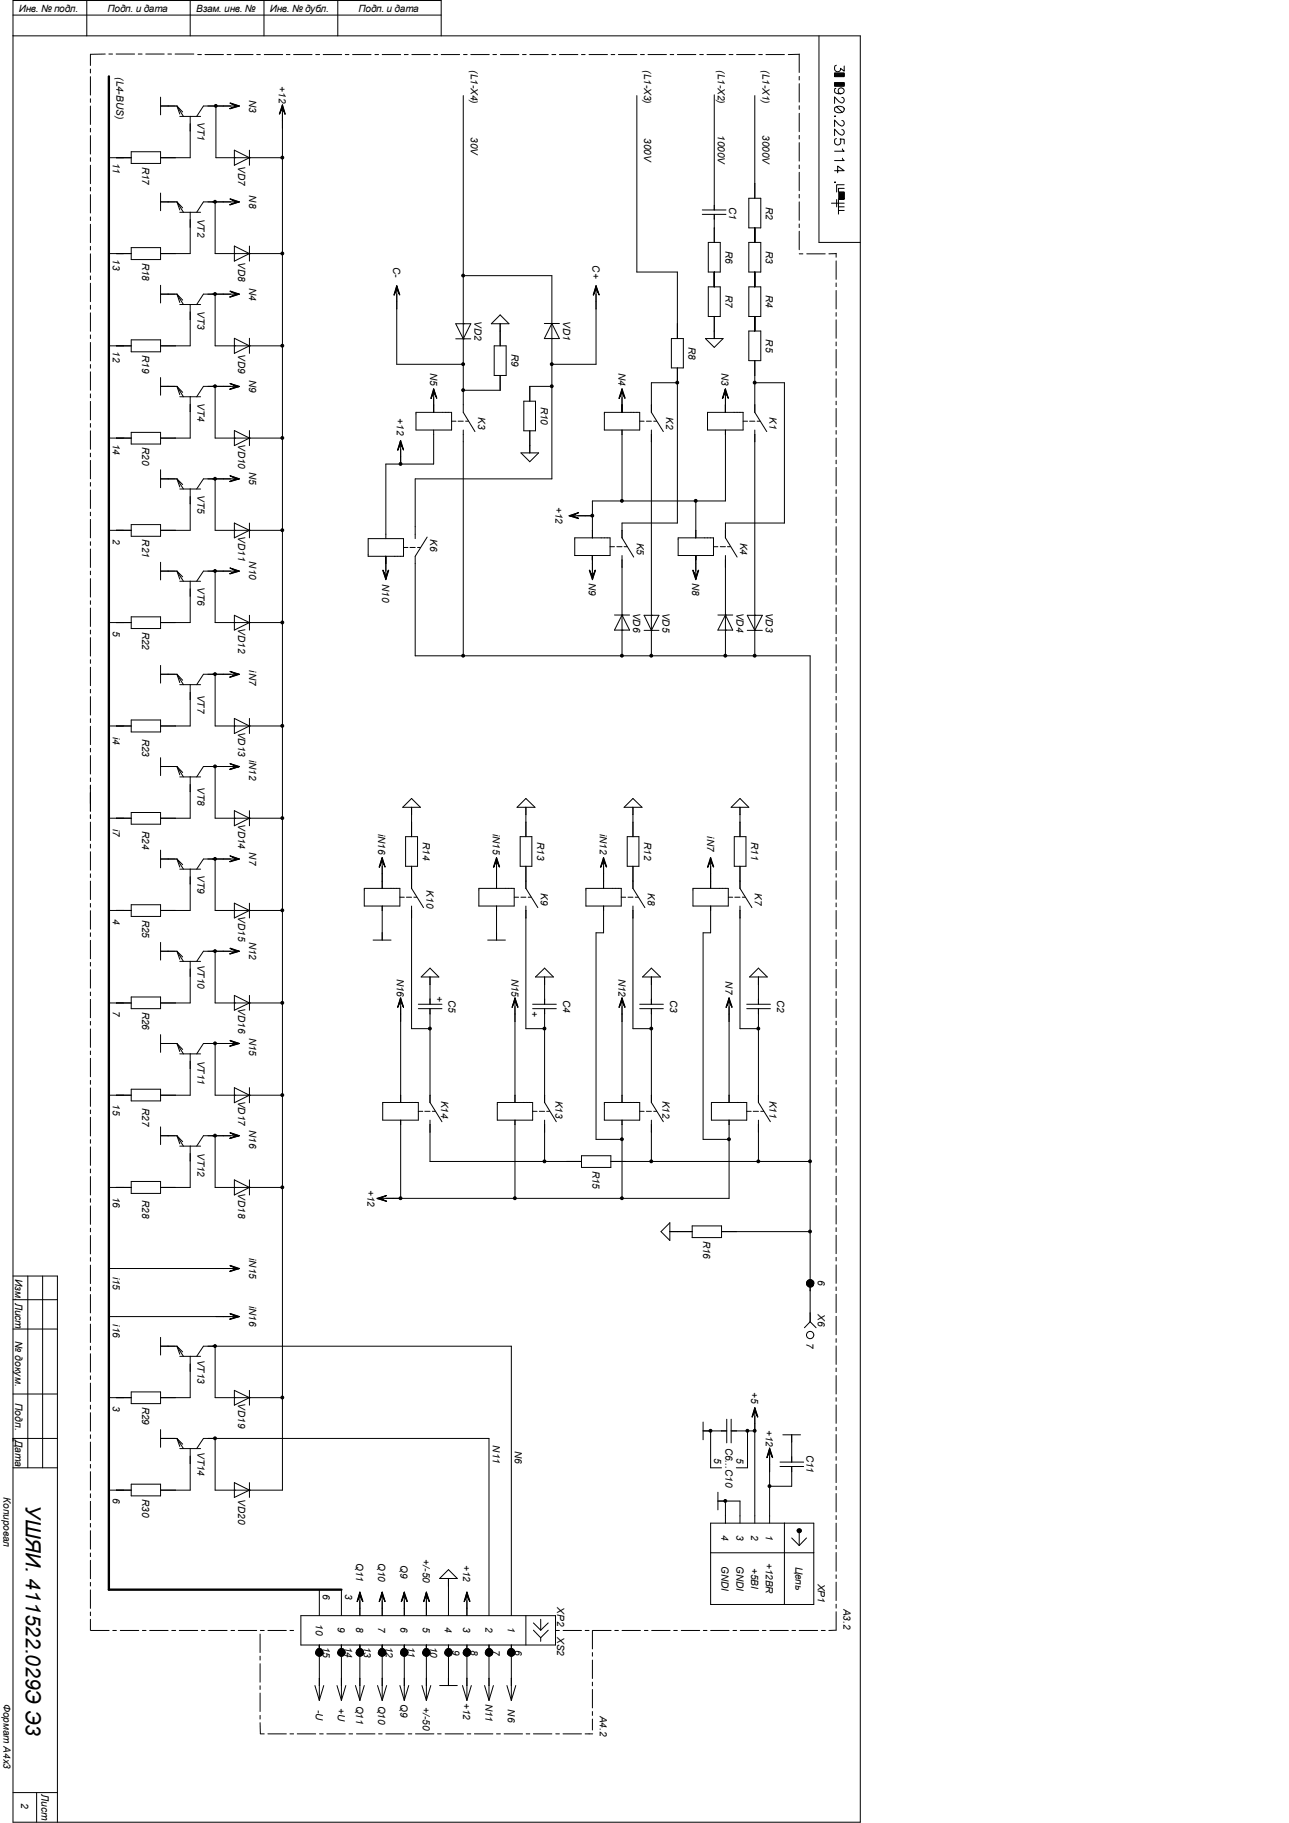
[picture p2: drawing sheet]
<svg xmlns="http://www.w3.org/2000/svg" width="210mm" height="297mm" viewBox="0 0 210 297" stroke-linecap="round" stroke-linejoin="round" font-family="sans-serif">
<g fill="none" stroke="#000" stroke-width=".16">
<path d="M2.1 5.8h138.1v291.1h-138.1v-296.8h69.8v5.7M2.1 2.5h69.8M14.1 .1v5.7M14.7 11.3v.6M14.7 12.5v3M14.7 16.1v.6M14.7 17.3v3M17.1 8.8h-2.4v1.9M17.7 8.8h.6M18.9 8.8h3M22.5 8.8h.7M23.7 8.8h3.1"/>
<path d="M26.2 17.3h2.6M26.2 15.8v2.9M27.3 8.8h.6M28.5 8.8h3.1M28.8 17.3l1.1 1.7M28.8 17.3l.5 1.3M28.8 17.3l1 .9M29.3 19h3.4M31 19v6.7h-4.8M31 .1v5.7M32.2 8.9h.6M33.4 8.9h3"/>
<path d="M35.2 17.3v8.4h10.8M37 8.9h.6M37.5 16.8l1.5 .5-1.5 .4M38.2 8.9h3M38.9 17.3h-5.8l-1.1 1.7M41.8 8.9h.6M43 .1v5.7M43.1 8.9h3M45.5 18.6l.5-1.5 .5 1.5M46 17.2v225.6h-10.9v-8.4M46.7 8.9h.5M47.8 8.9h3"/>
<path d="M51.4 8.9h.7M52.7 8.9h3M55 .1v5.7M56.3 8.9h.6M57.4 8.9h3.1M61.1 8.9h.6M62.3 8.9h3M65.9 8.9h.6M67.1 8.9h3M70.7 8.9h.6M71.9 8.9h3M75.5 15.6v51.6l1.9 3.1"/>
<path d="M75.5 8.9h.6M76.7 8.9h3M80.3 8.9h.6M81.5 8.9h3M85.1 8.9h.6M86.3 8.9h3M89.9 8.9h.7M91.1 8.9h3M94.7 8.9h.6M96 8.9h3M99.6 8.9h.6M100.8 8.9h3"/>
<path d="M103.8 15.6v28.7h6.6v10.9M104.4 8.9h.6M105.6 8.9h3M109.2 8.9h.6M110.4 8.9h3M114 8.9h.6M115.2 8.9h3M116.4 15.5v18.7M118.8 8.9h.6M120 8.9h3M123 15.6v16.7M123.6 8.9h.6"/>
<path d="M124.8 8.9h3M130.2 8.8l-1.8 .1M130.2 8.8v3M130.2 12.4v.6M130.2 13.6v3M130.2 17.2v.6M130.2 18.5v3M133.4 5.8v33.7h6.8M136 11.9h1.5v.6h-1.5zM136 13.5h1.5v.6h-1.5zM136 18.9h.1l-.1 .1zM136 11.9h1.5"/>
<path d="M136 12h1.5M136 12.1h1.5M136 12.2h1.5M136 12.3h1.5M136 12.4h1.5M136 13.5h1.5M136 13.6h1.5M136 13.7h1.5M136 13.8h1.5M136 13.9h1.5M136 14h1.5M136 17.5a1.07 1.07 0 0 1 1.5 .2v.2a.99 .99 0 0 1-1.5 .2z"/>
<path d="M136.2 14.4h-.2a.58 .58 0 0 0 .3 .8 .91 .91 0 0 0 1.2-.4 .49 .49 0 0 0-.4-.5 .49 .49 0 0 0-.5 .5 .49 .49 0 0 0 .4 .5M136.3 17.4l.9 .9M136.3 10.6a.53 .53 0 0 0-.4 .6 .53 .53 0 0 0 .6 .5 .53 .53 0 0 0 .4-.6l.6 .5v-.8M137.2 15.9h.2l.1 .3v.4a.32 .32 0 0 1-.6 .1l-.9-.9v1M137.2 19.6l.2 .1 .1 .2v.5a.32 .32 0 0 1-.6 0l-.9-.8v1M14.7 20.9v.6M14.7 22.1v3M14.7 25.7v.6M14.7 26.9v3M14.7 30.5v.6M14.7 31.7v3M14.7 35.3v.6"/>
<path d="M14.7 36.5v3M17.7 25.7h3.7M21.4 24.7h4.8v1.9h-4.8zM26.2 31.5v2.8M26.2 32.9h2.6M28.8 32.9l1.1 1.7M28.8 32.9l.5 1.3M28.8 32.9l1 1M29.3 34.6h3.4M31 34.6v6.7h-4.8M35.1 32.9v8.4h10.9M37.5 32.4l1.5 .5-1.5 .5"/>
<path d="M38.2 25.7h.1M38.2 24.5l2.4 1.2-2.4 1.2zM38.9 32.9h-5.8l-1.1 1.7M40.6 25.7h.1M40.6 24.5v2.4M114.4 34.2h3.9M114.4 34.9h3.9M115.4 39.5h1.9v4.8h-1.9zM116.4 34.9v4.6M122 39.5h2v4.8h-2zM122 32.3h2v4.8h-2zM123 37.1v2.4"/>
<path d="M130.2 22.1v.5M130.2 23.2v3M130.2 26.9v.6M130.2 28.1v3M130.2 31.7v.6M130.2 32.9v3M130.2 36.5v.6M130.2 37.7v3M135.5 33.1h2M136 27.8h1.5l-1-.7v1.1M136 29.7h.1l-.1 .1zM136.3 22.6a.54 .54 0 0 0-.4 .6 .54 .54 0 0 0 .7 .4 .54 .54 0 0 0 .4-.7l-.1-.3 .6 .1v.8"/>
<path d="M136.3 32.5v1.2M136.6 32.5v1.2M136.6 34.3h.9M136.7 32.3h.8M136.7 31.3h.8M136.7 31.4h.8M136.7 31.5h.8M136.7 31.6h.8M136.7 31.7h.8M136.7 31.8h.8M136.7 31.9h.8M136.7 32h.8"/>
<path d="M136.7 32.1h.8M136.7 32.2h.8M137.2 21.1l.2 .1 .1 .2v.4a.32 .32 0 0 1-.6 .1l-.9-.9v1.1M137.2 24.3l.3 .3h-1.5M137.2 25.8l.3 .4h-1.5M137.5 30.1h-1.2v1.2M137.5 30.7h-.9v.6M137.5 32.4h-.8v.1h.8v-1.2h-.8v1.2M137.5 33.7h-.9v1.2M14.7 40.1v.6M14.7 41.4v3M14.7 45v.6"/>
<path d="M14.7 46.1v3M14.7 49.7v.7M14.7 51v3M14.7 54.6v.6M14.7 55.8v3M14.7 59.4v.6M17.7 41.3h3.7M17.7 56.3h3.7M21.4 40.3h4.8v2h-4.8zM21.4 55.4h4.8v1.9h-4.8zM26.2 47.9h2.6M26.2 46.5v2.9"/>
<path d="M28.8 47.9l1.1 1.7M28.8 47.9l.5 1.4M28.8 47.9l1 1M29.3 49.6h3.4M31 49.6v6.7h-4.8M35.1 47.9v8.4h10.9M37.5 47.4l1.5 .5-1.5 .5M38.2 56.3h.1M38.2 41.3h.1M38.2 55.1l2.4 1.2-2.4 1.3zM38.2 40.1l2.4 1.2-2.4 1.2zM38.9 47.9h-5.8l-1.1 1.7"/>
<path d="M40.6 56.3h.1M40.6 41.3h.1M40.6 40.1v2.4M40.6 55.1v2.5M64.2 48l.4-1.5 .6 1.5M64.6 46.7v12.7h10.9M74.3 52.7h2.4l-1.2 2.5zM74.3 55.2h2.4M75.5 55.2h.1M75.5 52.7h.1M75.5 44.9h14.4v33.1h-22.3v9.8M80.5 56.3h2v4.9h-2z"/>
<path d="M81.5 52.7v3.6M81.5 51.3l1.4 1.4h-2.8zM88.7 52.7h2.4M89.9 52.7h.1M89.9 55.2h.1M89.9 52.7l1.2 2.5h-2.4zM96.6 48l.5-1.5 .5 1.5M97.1 46.7v12.7h-7.2M109.4 55.2h1.9v4.7h-1.9zM110.4 59.9v25.3h-9.1v2.4l2 3.2M114.9 55.2h2.9l-1.4 1.4zM115.4 46.7h1.9v4.9h-1.9z"/>
<path d="M116.4 44.3v2.4M116.4 51.6v3.6M122 46.7h2v4.9h-2zM122 53.9h2v4.9h-2zM123 44.3v2.4M123 51.6v2.3M123 58.8v8.4l1.9 3.1M130.2 41.4h.6M131.4 41.4h3.1M136.2 41.3v.6M136.2 42.5v3M136.2 46.1v.6"/>
<path d="M136.2 47.3v3M136.2 50.9v.6M136.2 52.1v3M136.2 55.7v.6M136.2 56.9v3M136.2 41.3l-1.2 .1M14.7 60.6v3M14.7 64.2v.6M14.7 65.4v3M14.7 69v.6M14.7 70.2v3M14.7 73.8v.6"/>
<path d="M14.7 75v3M14.7 78.6v.6M14.7 79.8v3M17.7 71.4h3.7M21.4 70.4h4.8v1.9h-4.8zM26.2 62.9h2.6M26.2 78h2.6M26.2 61.5v2.9M26.2 76.5v3M28.8 62.9l1.1 1.7M28.8 62.9l.5 1.4M28.8 62.9l1 1"/>
<path d="M28.8 78l1.1 1.7M28.8 78l.5 1.3M28.8 78l1 1M29.3 64.6h3.4M29.3 79.7h3.4M31 64.6v6.8h-4.8M31 79.7v6.7h-4.8M35.1 62.9v8.5h10.9M35.1 78v8.4h10.9M37.5 62.5l1.5 .4-1.5 .6M37.5 77.5l1.5 .5-1.5 .5M38.2 71.4h.1"/>
<path d="M38.2 70.1l2.4 1.3-2.4 1.2zM38.9 62.9h-5.8l-1.1 1.7M38.9 78h-5.8l-1.1 1.7M40.6 71.4h.1M40.6 70.1v2.5M65.3 71.9v3.7M65.7 73.3l-.4-1.5-.5 1.5M67.8 67.2h5.8v2.9h-5.8zM70.7 63.5v3.7M70.7 70.1v5.5h-7.8v12.2M71.2 64.9l-.5-1.6-.5 1.6M73.6 68.6h.7"/>
<path d="M74.6 68.6h.9M75.5 70.1v36.7M75.9 68.6h.4M81.5 61.2v2.4h-6M84.9 73.8h2.9l-1.5 1.4zM85.3 65.4h1.9v4.8h-1.9zM86.3 70.2v3.6M89.9 62.9h-3.6v2.5M98.5 67.2h5.7v2.9h-5.7zM101.3 63.5v3.7M101.3 70.1v11.5M101.9 64.9l-.6-1.6-.5 1.6"/>
<path d="M104.2 68.6h.7M105.3 68.6h.8M106.1 70.1v36.7M106.5 68.6h.5M110.4 62.4h-4.3v4.8l2 3.1M115.3 67.2h5.8v2.9h-5.8zM118.2 63.5v3.7M118.2 70.1v11.5h-21.7v6M118.7 64.9l-.5-1.6-.5 1.6M121.1 68.6h.7M122.1 68.6h.9M123 70.1v36.7"/>
<path d="M123 62.4h4.8v22.8h-9.6v2.4l1.9 3.2M123.4 68.6h.4M136.2 60.5v.6M136.2 61.7v3M136.2 65.4v.6M136.2 66.5v3.1M136.2 70.1v.6M136.2 71.4v3M136.2 75v.6M136.2 76.2v3M136.2 79.8v.6M14.7 83.4v.6"/>
<path d="M14.7 84.6v3M14.7 88.3v.6M14.7 89.5v3M14.7 93v.6M14.7 94.3v3M14.7 97.9v.6M14.7 99.1v3M17.7 86.4h3.7M21.4 85.5h4.8v1.9h-4.8zM26.2 93h2.6M26.2 91.6v2.9M28.8 93l1.1 1.7"/>
<path d="M28.8 93l.5 1.4M28.8 93l1 1M29.3 94.7h3.4M31 94.7v6.7h-4.8M35.1 93v8.4h10.9M37.5 92.5l1.5 .5-1.5 .5M38.2 86.4h.1M38.2 85.2l2.4 1.2-2.4 1.2zM38.9 93h-5.8l-1.1 1.7M40.6 86.4h.1M40.6 85.2v2.4M60 87.8h5.7v2.8h-5.7z"/>
<path d="M62.4 92.9l.5 1.5 .4-1.5M62.9 90.6v3.7M65.7 89.2h.8M66.8 89.2h.8M68 89.2h.5M69.6 87.5l-2 3.1v16.2h64.4v101.7M92.9 84h3.6M93.6 87.6h5.8v2.9h-5.8zM94.2 83.5l-1.5 .5 1.5 .5M96 92.9l.5 1.5 .5-1.5M96.5 90.5v3.8M99.4 89.1h.7"/>
<path d="M100.5 89.1h.8M101.3 90.5v16.3M101.7 89.1h.5M110.5 87.6h5.7v2.9h-5.7zM112.9 92.9l.5 1.5 .4-1.5M113.4 81.6v6M113.4 90.5v3.8M116.2 89.1h.8M117.3 89.1h.9M118.2 90.5v16.3M118.5 89.1h.5M136.2 81v3"/>
<path d="M136.2 84.6v.6M136.2 85.8v3M136.2 89.4v.6M136.2 90.6v3M136.2 94.2v.6M136.2 95.4v3M136.2 99v.6M14.7 102.7v.6M14.7 103.9v3M14.7 107.5v.6M14.7 108.7v3M14.7 112.3v.6"/>
<path d="M14.7 113.5v3M14.7 117.1v.6M14.7 118.3v3M17.7 101.4h3.7M17.7 118.3h3.7M21.4 100.5h4.8v1.9h-4.8zM21.4 117.3h4.8v2h-4.8zM26.2 108.4v2.9M26.2 109.9h2.6M28.8 109.9l1.1 1.6M28.8 109.9l.5 1.3M28.8 109.9l1 .9"/>
<path d="M29.3 111.5h3.4M31 111.5v6.8h-4.8M35.1 109.9v8.4h10.9M37.5 109.4l1.5 .5-1.5 .5M38.2 118.3h.1M38.2 101.4h.1M38.2 100.2l2.4 1.2-2.4 1.3zM38.2 117.1l2.4 1.2-2.4 1.2zM38.9 109.9h-5.8l-1.1 1.6M40.6 118.3h.1M40.6 101.4h.1M40.6 100.2v2.5"/>
<path d="M40.6 117.1v2.4M100.1 100.2h2.5M101.3 100.2h.1M101.3 102.7h.1M101.3 100.2l1.3 2.5h-2.5zM104.9 102.7h2.5M104.9 100.2h2.5l-1.3 2.5zM106.1 102.7h.1M106.1 100.2h.1M117 100.2h2.4M118.2 100.2h.1M118.2 102.7h.1"/>
<path d="M118.2 100.2l1.2 2.5h-2.4zM121.8 102.7h2.4M121.8 100.2h2.4l-1.2 2.5zM123 102.7h.1M123 100.2h.1M136.2 100.2v3.1M136.2 103.8v.6M136.2 105v3M136.2 108.6v.7M136.2 109.9v3M136.2 113.5v.5M136.2 114.6v3"/>
<path d="M136.2 118.3v.6M136.2 119.5v3M14.7 121.9v.6M14.7 123.1v3M14.7 126.7v.6M14.7 127.9v4.3M14.7 132.8v.5M14.7 133.9v3M14.7 137.5v.7M14.7 138.8v3M17.7 133.3h3.7M21.4 132.4h4.8v1.9h-4.8z"/>
<path d="M26.2 123.4v3M26.2 138.5v2.9M26.2 124.9h2.6M26.2 140h2.6M28.8 124.9l1.1 1.7M28.8 124.9l.5 1.3M28.8 124.9l1 1M28.8 140l1.1 1.6M28.8 140l.5 1.3M28.8 140l1 .9M29.3 126.6h3.4M31 126.6v6.7h-4.8"/>
<path d="M35.1 124.9v8.4h10.9M35.1 140v8.3h10.9M37.5 139.4l1.5 .6-1.5 .4M37.5 124.4l1.5 .5-1.5 .5M38.2 133.3h.1M38.2 132.1l2.4 1.2-2.4 1.2zM38.9 124.9h-5.8l-1.1 1.7M38.9 140h-5.8l-1.1 1.6M40.6 133.3h.1M40.6 132.1v2.4M62.3 139.9v4.8M66.1 136.3h1.9v4.8h-1.9z"/>
<path d="M67.1 131.5v4.8M67.1 130.1l1.4 1.4h-2.9zM80.9 139.9v4.8M84.8 136.3h1.9v4.8h-1.9zM85.7 131.5v4.8M85.7 130.1l1.5 1.4h-3zM98.3 139.9v4.8M102.2 136.3h1.9v4.8h-1.9zM103.1 131.5v4.8M103.1 130.1l1.5 1.4h-2.9zM115.8 139.9v4.8M119.6 136.3h1.9v4.8h-1.9z"/>
<path d="M120.6 131.5v4.8M120.6 130.1l1.4 1.4h-2.9zM136.2 123.1v.6M136.2 124.3v3M136.2 127.9v.6M136.2 129.1v3M136.2 132.7v.6M136.2 133.9v3M136.2 137.5v.6M136.2 138.7v3M14.7 142.4v.6M14.7 143.6v3"/>
<path d="M14.7 147.2v.6M14.7 148.4v3M14.7 152v.6M14.7 153.2v3M14.7 156.8v.6M14.7 158v3M17.7 148.3h3.7M21.4 147.4h4.8v1.9h-4.8zM26.2 153.5v2.9M26.2 155h2.6M28.8 155l1.1 1.6M28.8 155l.5 1.3"/>
<path d="M28.8 155l1 .9M29.3 141.6h3.4M29.3 156.6h3.4M31 141.6v6.7h-4.8M31 156.6v6.8h-4.8M35.1 155v8.4h10.9M37.5 154.5l1.5 .5-1.5 .4M38.2 148.3h.1M38.2 147.2l2.4 1.1-2.4 1.3zM38.9 155h-5.8l-1.1 1.6M40.6 148.3h.1M40.6 147.2v2.4"/>
<path d="M59.4 144.7h5.8v2.9h-5.8zM60.8 153.2h2.9M62.3 147.6v5.6M62.7 141.2l-.4-1.5-.5 1.6M65.2 146.2h.7M66.2 146.2h.9M67.1 141.1v3.6l1.9 3.2M67.1 147.6v20h3M67.4 146.2h.5M70.1 159.2v4.4M70.1 157.7l1.4 1.5h-2.9zM78 144.7h5.8v2.9h-5.8z"/>
<path d="M79.5 153.2h2.8M80.9 147.6v5.6M81.4 141.2l-.5-1.5-.5 1.6M83.8 146.2h.7M84.9 146.2h.8M85.7 141.1v3.6l1.9 3.2M85.7 147.6v20h3M86.1 146.2h.4M87.2 159.2l1.5-1.5 1.5 1.5zM88.7 159.2v4.4M95.5 144.7h5.7v2.9h-5.7zM98.3 147.6v4.4h-1.2v33.6h4.2"/>
<path d="M98.8 141.2l-.5-1.5-.5 1.6M101.2 146.2h.7M102.3 146.2h.8M103.1 141.1v3.6l2 3.2M103.1 147.6v20h3M103.5 146.2h.5M104.7 159.2l1.4-1.5 1.5 1.5zM106.1 159.2v4.4M112.9 144.7h5.8v2.9h-5.8zM115.8 147.6v4.4h-1.2v33.6h4.2M116.3 141.2l-.5-1.5-.5 1.6M118.7 146.2h.7"/>
<path d="M119.7 146.2h.9M120.6 141.1v3.6l1.9 3.2M120.6 147.6v20h3M120.9 146.2h.5M123.6 159.2v4.4M123.6 157.7l1.4 1.5h-2.9zM136.2 142.3v.6M136.2 143.5v3M136.2 147.1v.6M136.2 148.3v3M136.2 151.9v.6M136.2 153.2v3"/>
<path d="M136.2 156.8v.6M136.2 157.9v3.1M14.7 161.6v.6M14.7 162.8v3M14.7 166.4v.6M14.7 167.6v3M14.7 171.2v.6M14.7 172.4v3M14.7 176v.7M14.7 177.2v3.1M17.7 163.4h3.7M17.7 178.4h3.7"/>
<path d="M21.4 162.4h4.8v1.9h-4.8zM21.4 177.5h4.8v1.9h-4.8zM26.2 168.6v2.8M26.2 170h2.6M28.8 170l1.1 1.7M28.8 170l.5 1.3M28.8 170l1 1M29.3 171.7h3.4M31 171.7v6.7h-4.8M35.1 170v8.4h10.9M37.5 169.5l1.5 .5-1.5 .5M38.2 163.4h.1"/>
<path d="M38.2 178.4h.1M38.2 162.2l2.4 1.2-2.4 1.2zM38.2 177.2l2.4 1.2-2.4 1.3zM38.9 170h-5.8l-1.1 1.7M40.6 163.4h.1M40.6 178.4h.1M40.6 162.2v2.4M40.6 177.2v2.5M62.4 179.6h5.8v2.9h-5.8zM65.3 162.7v16.9M65.7 164.1l-.4-1.5-.5 1.5M68.2 164.3h3.8"/>
<path d="M68.2 163.6h3.8M70.1 164.3v15.3l1.9 3.2M81 179.6h5.8v2.9h-5.8zM83.9 162.7v16.9M84.4 164.1l-.5-1.5-.5 1.5M86.8 164.3h3.8M86.8 163.6h3.8M88.7 164.3v15.3l1.9 3.2M98.5 179.6h5.7v2.9h-5.7zM101.3 162.7v16.9M101.9 164.1l-.6-1.5-.5 1.5M104.2 164.3h3.9"/>
<path d="M104.2 163.6h3.9M106.1 164.3v15.3l2 3.2M115.9 179.6h5.8v2.9h-5.8zM118.8 162.7v16.9M119.3 164.1l-.5-1.5-.5 1.5M121.7 164.3h3.8M121.7 163.6h3.8M123.6 164.3v15.3l1.9 3.2M136.2 161.5v.7M136.2 162.8v3M136.2 166.4v.6M136.2 167.6v3"/>
<path d="M136.2 171.2v.6M136.2 172.4v3M136.2 176v.6M136.2 177.2v3M14.7 180.8v.6M14.7 182v3.1M14.7 185.7v.6M14.7 186.9v3M14.7 190.5v.6M14.7 191.7v3M14.7 195.3v.6M14.7 196.5v3"/>
<path d="M17.7 193.5h3.7M21.4 192.5h4.8v1.9h-4.8zM26.2 183.6v2.9M26.2 185h2.6M28.8 185l1.1 1.7M28.8 185l.5 1.4M28.8 185l1 1M29.3 186.7h3.4M31 186.7v6.8h-4.8M35.1 185v8.5h10.9M37.5 184.5l1.5 .5-1.5 .5M38.2 193.5h.1"/>
<path d="M38.2 192.2l2.4 1.3-2.4 1.2zM38.9 185h-5.8l-1.1 1.7M40.6 193.5h.1M40.6 192.2v2.5M62.9 194.8l-1.5 .4 1.6 .5M65.3 182.5v12.7M68.2 181.1h.7M69.2 181.1h.9M70.1 182.5v6.7h24.6M70.4 181.1h.5M83.9 182.5v12.7M86.8 181.1h.7"/>
<path d="M87.9 181.1h.8M88.7 182.5v6.7M89.1 181.1h.4M94.7 188.3h4.8v1.9h-4.8zM99.5 189.2h32.5M101.3 182.5v12.7M104.2 181.1h.7M105.3 181.1h.8M106.1 182.5v6.7M106.5 181.1h.5M109.1 199.2v2.9l-1.4-1.4zM112.8 199.7h4.8v1.9h-4.8z"/>
<path d="M118.8 182.5v12.7h-57.2M121.7 181.1h.7M122.7 181.1h.9M123.6 182.5v6.7M124 181.1h.4M136.2 180.8v.6M136.2 182v3M136.2 185.6v.6M136.2 186.8v3M136.2 190.4v.6M136.2 191.6v3M136.2 195.2v.6"/>
<path d="M136.2 196.4v3M2.1 207.9h7.3v89M2.1 211.8h7.3M2.1 216.5h7.3M4.5 207.9v31.2M6.9 207.9v31.2M14.7 200.1v.6M14.7 201.3v3M14.7 204.9v.6M14.7 206.1v3M14.7 209.7v.6M14.7 210.9v3"/>
<path d="M14.7 214.5v.6M14.7 215.7v3M14.7 219.3v.6M17.7 206.7h21.2M17.7 214.5h21.2M26.2 217.9v2.9M26.2 219.3h2.6M28.8 219.3l1.1 1.7M28.8 219.3l.5 1.3M28.8 219.3l1 1M35.1 219.3v8.4h10.9M37.5 206.2l1.5 .5-1.5 .5"/>
<path d="M37.5 214l1.5 .5-1.5 .5M109.1 200.7h3.7M117.6 200.7h14.4M132 209.1v6.2M132 215.3l-.9 1M132 215.3l1 1M136.2 200v.7M136.2 201.3v3M136.2 204.9v.5M136.2 206.1v3M136.2 209.7v.6M136.2 210.9v3"/>
<path d="M136.2 214.5v3M136.2 218.1v.6M136.2 219.3v3M2.1 234.4h7.3M2.1 239.1h7.3M2.1 227.1h7.3M14.7 220.6v3M14.7 224.2v.5M14.7 225.3v3M14.7 228.9v.7M14.7 230.2v3M14.7 233.8v.6"/>
<path d="M14.7 234.9v3.1M14.7 238.6v.6M14.7 239.8v3M17.7 227.7h3.7M21.4 226.8h4.8v1.9h-4.8zM26.2 232.9v2.9M26.2 234.4h2.6M28.8 234.4l1.1 1.6M28.8 234.4l.5 1.3M28.8 234.4l1 .9M29.3 221h3.4M29.3 236h3.4"/>
<path d="M31 221v6.7h-4.8M31 236v6.8h-4.8M32 221l1.1-1.7h50.2v43.9M32 236l1.1-1.6h46.6v28.8M38.2 227.7h.1M38.2 226.5l2.4 1.2-2.4 1.2zM40.6 227.7h.1M40.6 226.5v2.4M114.6 233.1h3.8M114.6 231.7v2.9M115.8 233.1v6h1.8M118.4 231.2v3.9"/>
<path d="M119.1 233.1h3.9M119.1 231.2v3.9M121.8 233.1v6h-1.8M122.5 230.8l.5-1.5 .5 1.5M123 229.5v18.7M125.4 236.1v12.1M125.9 237.4l-.5-1.5-.5 1.6M127.1 238.2h3.8M127.1 238.9h3.8M127.6 233.8h2.8M129 233.8v4.4M129 238.9v3.2h-3.6"/>
<path d="M136.2 222.9v.6M136.2 224.1v3M136.2 227.7v.6M136.2 228.9v3M136.2 232.5v.6M136.2 233.7v3M136.2 237.3v.6M136.2 238.5v3.1M14.7 243.4v.6M14.7 244.6v3M14.7 248.2v.6M14.7 249.4v3"/>
<path d="M14.7 253v.6M14.7 254.2v3M14.7 257.8v.6M14.7 259v3M17.7 242.8h3.7M21.4 241.8h4.8v1.9h-4.8zM38.2 242.8h.1M38.2 241.6l2.4 1.2-2.4 1.2zM40.6 242.8h.1M40.6 241.6v2.4M52 259v4.2M55.6 259v4.2"/>
<path d="M58.6 259.5v3.7M62.3 259.5v3.7M65.9 259.5v3.7M69.5 259.5v3.7M73.1 257.2v6M73.1 255.7l1.4 1.5h-2.9zM76.1 259.5v3.7M115.8 248.2h16.8v13.2h-16.8zM115.8 253h16.8M117 244.6h3.6v3.6M117 243.1v2.9M118.2 244.6v3.6"/>
<path d="M127.8 248.2v13.2M129 250.6l1.2 1.2M130.2 249.4v2.4M131.4 250.6l-1.2 1.2M136.2 242.1v.6M136.2 243.3v3M136.2 246.9v.7M136.2 248.2v3M136.2 251.8v.5M136.2 252.9v3.1M136.2 256.6v.6M136.2 257.8v3"/>
<path d="M14.7 262.6v.6M14.7 263.8v1.8M14.8 265.6h3M18.4 265.6h.6M19.6 265.6h3M23.2 265.6h.6M24.4 265.6h3M28 265.6h.6M29.2 265.6h3M32.8 265.6h.6M34 265.6h3M37.6 265.6h.6"/>
<path d="M38.8 265.6h3M42.4 266.2v3M42.4 269.8v.7M42.4 271.1v3M42.4 274.7v.6M42.4 275.8v3M42.4 279.5v.6M42.4 265.6h.7M43.6 265.6h3.1M47.2 265.6h.6M49 263.2h41.5v4.8h-41.5zM51.3 274.6l.7 2.4"/>
<path d="M51.4 269.2h.6M52 268v9M52.7 274.6l-.7 2.4M54.9 274.6l.7 2.4M55 269.2h.6M55.6 268v9M56.3 274.6l-.7 2.4M57.9 274.6l.7 2.4M58 269.2h.6M58.6 268v9M59.1 260.9l-.5-1.5-.4 1.5M59.4 274.6l-.8 2.4"/>
<path d="M61.5 274.6l.8 2.4M61.6 269.2h.7M62.3 268v9M62.7 260.9l-.4-1.5-.5 1.5M63 274.6l-.7 2.4M65.2 274.6l.7 2.4M65.3 269.2h.6M65.9 268v9M66.4 260.9l-.5-1.5-.5 1.5M66.6 274.6l-.7 2.4M68.7 274.6l.8 2.4M68.9 269.2h.6"/>
<path d="M69.5 268v9M70 260.9l-.5-1.5-.5 1.5M70.2 274.6l-.7 2.4M71.6 274.6h2.9M73.1 268v1.2M73.1 269.8v4.8M75.4 274.6l.7 2.4M76.1 268v1.2M76.1 269.8v7.2M76.6 260.9l-.5-1.5-.5 1.5M76.8 274.6l-.7 2.4M79 274.6l.7 2.4"/>
<path d="M79.7 268v1.2M79.7 269.8v7.2M80.4 274.6l-.7 2.4M82.6 274.6l.7 2.4M83.3 268v1.2M83.3 269.8v7.2M84 274.6l-.7 2.4M85.7 263.2v4.8M86.9 264.4l1.2 1.2M86.9 265.6l1.2 1.2M88.1 263.8v1.8M88.1 266.8v.6"/>
<path d="M89.3 264.4l-1.2 1.2M89.3 265.6l-1.2 1.2M90.6 265.6h.5M91.7 265.6h3M95.3 265.6h.7M96.5 265.6v3M96.5 269.2v.6M96.5 270.5v3M96.5 274.1v.6M96.5 275.3v3M96.5 278.8v.7M96.6 265.6h3"/>
<path d="M100.2 265.6h.6M101.3 265.6h3.1M105 265.6h.6M106.2 265.6h3M109.8 265.6h.6M111 265.6h3M114.6 265.6h.6M115.8 265.6h3M119.4 265.6h.6M120.6 265.6h3M124.2 265.6h.6M125.4 265.6h3"/>
<path d="M129 265.6h.6M130.2 265.6h3M133.8 265.6h.7M136.2 261.4v.6M136.2 262.6v3h-1.2M2.1 292.1h7.3M6 292.1v4.8M42.4 280.7v1.7M42.4 282.5h.7M43.6 282.5h3.1M47.2 282.5h.6M48.4 282.5h3"/>
<path d="M52.1 282.5h.6M53.3 282.5h3M56.9 282.5h.5M58.1 282.5h3M61.7 282.5h.6M62.9 282.5h3M66.5 282.5h.6M67.7 282.5h3M71.3 282.5h.6M72.5 282.5h3M76.1 282.5h.6M77.3 282.5h3"/>
<path d="M80.9 282.5h.6M82.1 282.5h3M85.7 282.5h.6M86.9 282.5h3M90.6 282.5h.5M91.7 282.5h3M95.3 282.5h1.3M96.5 280.1v1.8"/>
<circle cx="132" cy="209.1" r=".59"/>
<circle cx="132" cy="217.5" r=".59"/>
<circle cx="52" cy="269.2" r=".59"/>
<circle cx="55.6" cy="269.2" r=".59"/>
<circle cx="58.6" cy="269.2" r=".59"/>
<circle cx="62.3" cy="269.2" r=".59"/>
<circle cx="65.9" cy="269.2" r=".59"/>
<circle cx="69.5" cy="269.2" r=".59"/>
<circle cx="73.1" cy="269.2" r=".59"/>
<circle cx="76.1" cy="269.2" r=".59"/>
<circle cx="79.7" cy="269.2" r=".59"/>
<circle cx="83.3" cy="269.2" r=".59"/>
</g>
<g fill="#000" stroke="#000" stroke-width=".16">
<path d="M37.5 16.8l1.4 .5h-.5zM37.4 17.7l1.1-.4h.4zM46 17.1v.5l-.4 1zM46 17.1l.4 1.5-.4-1zM37.5 32.4l1.4 .5h-.5zM37.4 33.4l1.1-.5h.4zM37.5 47.5l1.4 .5-.5-.1zM37.4 48.4l1.1-.5h.4zM64.6 46.6l.1 .4-.5 1.1zM64.6 46.6l.5 1.4-.5-.9zM97.1 46.6l.1 .4-.5 1.1zM97.1 46.6l.5 1.4-.5-.9z"/>
<path d="M37.5 62.5l1.4 .5-.5-.1zM37.5 77.5l1.4 .5h-.5zM37.4 63.4l1.1-.5 .4 .1zM37.4 78.4l1.1-.4h.4zM65.2 71.8l.1 .5-.5 1.1zM65.2 71.8l.5 1.5-.4-1zM70.7 63.5v.4l-.5 1zM70.7 63.4l.5 1.5-.5-1zM101.3 63.4l.5 1.5-.5-1zM101.3 63.5v.4l-.4 1zM118.2 63.5v.4l-.5 1zM118.2 63.4l.5 1.5-.5-1z"/>
<path d="M37.5 92.5l1.4 .5h-.5zM37.4 93.5l1.1-.5h.4zM63.3 92.9l-.4 1.5-.1-.5zM62.4 92.9l.5 1v.5zM92.8 84h.5l1 .5zM92.8 84l1.5-.5-1 .5zM97 92.9l-.5 1.5v-.5zM96.1 92.9l.4 1 .1 .5zM113.8 92.9l-.4 1.5v-.5zM112.9 92.9l.5 1v.5zM37.5 109.4l1.4 .5h-.5zM37.4 110.3l1.1-.4h.4z"/>
<path d="M37.5 139.4l1.4 .6h-.5zM37.5 124.4l1.4 .5h-.5zM37.4 140.4l1.1-.5 .4 .1zM37.4 125.3l1.1-.4h.4zM62.2 139.8l.1 .5-.5 1zM62.2 139.8l.5 1.5-.4-1zM80.9 139.8v.5l-.5 1zM80.9 139.8l.5 1.5-.5-1zM98.3 139.8l.5 1.5-.5-1zM98.3 139.8v.5l-.4 1zM115.7 139.8l.5 1.5-.4-1zM115.8 139.8v.5l-.5 1z"/>
<path d="M37.5 154.5l1.4 .5h-.5zM37.4 155.4l1.1-.5 .4 .1zM37.5 169.5l1.4 .5h-.5zM37.4 170.4l1.1-.4h.4zM65.2 162.6l.1 .5-.5 1zM65.2 162.6l.5 1.5-.4-.9zM83.9 162.6v.5l-.5 1zM83.9 162.6l.5 1.5-.5-.9zM101.3 162.6l.5 1.5-.5-.9zM101.3 162.6v.5l-.4 1zM118.7 162.6l.6 1.5-.5-.9zM118.8 162.6v.5l-.5 1z"/>
<path d="M37.5 184.6l1.4 .4h-.5zM37.4 185.5l1.1-.5h.4zM61.5 195.3l.5-.1 1 .5zM61.5 195.3l1.5-.5-1 .4zM37.5 206.2l1.4 .5h-.5zM37.5 214l1.4 .5h-.5zM37.4 207.1l1.1-.4h.4zM37.4 214.9l1.1-.4h.4zM123 229.4v.5l-.4 1zM123 229.4l.4 1.5-.4-1zM125.4 236v.5l-.4 1zM125.4 236l.5 1.5-.5-1z"/>
<path d="M58.6 259.5l.1 .4-.5 1zM58.6 259.5l.5 1.4-.5-.9zM62.2 259.5l.1 .4-.5 1zM62.2 259.5l.5 1.4-.4-.9zM65.8 259.5l.5 1.4-.4-.9zM65.9 259.5v.4l-.5 1zM69.5 259.5v.4l-.5 1zM69.5 259.5l.4 1.4-.4-.9zM76.1 259.5v.4l-.5 1zM76.1 259.5l.4 1.4-.4-.9z"/>
<circle cx="35.2" cy="17.3" r=".23"/>
<circle cx="35" cy="32.9" r=".23"/>
<circle cx="46" cy="25.7" r=".23"/>
<circle cx="35" cy="47.9" r=".23"/>
<circle cx="46" cy="56.3" r=".23"/>
<circle cx="46" cy="41.3" r=".23"/>
<circle cx="75.5" cy="44.9" r=".23"/>
<circle cx="75.5" cy="59.3" r=".23"/>
<circle cx="89.9" cy="59.3" r=".23"/>
<circle cx="35" cy="78" r=".23"/>
<circle cx="35" cy="62.9" r=".23"/>
<circle cx="46" cy="71.4" r=".23"/>
<circle cx="65.3" cy="75.6" r=".23"/>
<circle cx="75.5" cy="63.6" r=".23"/>
<circle cx="89.9" cy="62.9" r=".23"/>
<circle cx="110.3" cy="62.3" r=".23"/>
<circle cx="123" cy="62.3" r=".23"/>
<circle cx="35" cy="93" r=".23"/>
<circle cx="46" cy="86.4" r=".23"/>
<circle cx="96.5" cy="84" r=".23"/>
<circle cx="101.3" cy="81.6" r=".23"/>
<circle cx="113.3" cy="81.6" r=".23"/>
<circle cx="35" cy="109.8" r=".23"/>
<circle cx="46" cy="101.4" r=".23"/>
<circle cx="46" cy="118.3" r=".23"/>
<circle cx="75.5" cy="106.8" r=".23"/>
<circle cx="101.3" cy="106.8" r=".23"/>
<circle cx="106.1" cy="106.8" r=".23"/>
<circle cx="118.2" cy="106.8" r=".23"/>
<circle cx="123" cy="106.8" r=".23"/>
<circle cx="35" cy="139.9" r=".23"/>
<circle cx="35" cy="124.9" r=".23"/>
<circle cx="46" cy="133.3" r=".23"/>
<circle cx="35" cy="155" r=".23"/>
<circle cx="46" cy="148.3" r=".23"/>
<circle cx="35" cy="170" r=".23"/>
<circle cx="46" cy="163.4" r=".23"/>
<circle cx="46" cy="178.4" r=".23"/>
<circle cx="70" cy="167.6" r=".23"/>
<circle cx="88.7" cy="167.6" r=".23"/>
<circle cx="106.1" cy="167.6" r=".23"/>
<circle cx="123.5" cy="167.6" r=".23"/>
<circle cx="35" cy="185" r=".23"/>
<circle cx="46" cy="193.4" r=".23"/>
<circle cx="65.3" cy="195.2" r=".23"/>
<circle cx="83.9" cy="195.2" r=".23"/>
<circle cx="88.7" cy="189.2" r=".23"/>
<circle cx="101.3" cy="195.2" r=".23"/>
<circle cx="101.3" cy="185.6" r=".23"/>
<circle cx="106.1" cy="189.2" r=".23"/>
<circle cx="118.8" cy="185.6" r=".23"/>
<circle cx="123.5" cy="189.2" r=".23"/>
<circle cx="132" cy="189.2" r=".23"/>
<circle cx="35" cy="219.3" r=".23"/>
<circle cx="132" cy="200.6" r=".23"/>
<circle cx="132" cy="209.1" r=".58"/>
<circle cx="35" cy="234.3" r=".23"/>
<circle cx="46" cy="227.7" r=".23"/>
<circle cx="115.8" cy="233.1" r=".23"/>
<circle cx="121.8" cy="233.1" r=".23"/>
<circle cx="123" cy="233.1" r=".23"/>
<circle cx="118.2" cy="244.5" r=".23"/>
<circle cx="125.4" cy="242.1" r=".23"/>
<circle cx="52" cy="269.2" r=".23"/>
<circle cx="52" cy="269.2" r=".61"/>
<circle cx="55.6" cy="269.2" r=".23"/>
<circle cx="55.6" cy="269.2" r=".61"/>
<circle cx="58.6" cy="269.2" r=".23"/>
<circle cx="58.6" cy="269.2" r=".61"/>
<circle cx="62.2" cy="269.2" r=".61"/>
<circle cx="62.3" cy="269.2" r=".23"/>
<circle cx="65.8" cy="269.2" r=".23"/>
<circle cx="65.9" cy="269.2" r=".59"/>
<circle cx="69.4" cy="269.2" r=".23"/>
<circle cx="69.5" cy="269.2" r=".59"/>
<circle cx="73.1" cy="269.2" r=".61"/>
<circle cx="76.1" cy="269.2" r=".61"/>
<circle cx="79.7" cy="269.2" r=".61"/>
<circle cx="83.3" cy="269.2" r=".61"/>
</g>
<path d="M17.7 12.4v246.6h37.9" fill="none" stroke="#000" stroke-width=".38"/>
<circle cx="130.2" cy="249.4" r=".13" fill="none" stroke="#000" stroke-width=".59"/>
<text font-size="3.4" x="4.2" y="245.2" transform="rotate(90 4.2 245.2)">УШЯИ. 411522.029Э Э3</text>
<g font-size="1.7">
<text x="2.5" y="208.4" transform="rotate(90 2.5 208.4)">Изм. Лист</text>
<text x="2.5" y="218.5" transform="rotate(90 2.5 218.5)">№ докум.</text>
<text x="2.5" y="228.6" transform="rotate(90 2.5 228.6)">Подп.</text>
<text x="2.5" y="234.6" transform="rotate(90 2.5 234.6)">Дата</text>
<text x="3.4" y="293.8" transform="rotate(90 3.4 293.8)">2</text>
<text x="6.8" y="292.3" transform="rotate(90 6.8 292.3)">Лист</text>
</g>
<g font-size="1.6">
<text x="3.1" y="2">Инв. № подл.</text>
<text x="17.5" y="2">Подп. и дата</text>
<text x="32" y="2">Взам. инв. №</text>
<text x="44" y="2">Инв. № дубл.</text>
<text x="58.4" y="2">Подп. и дата</text>
<text x="76.7" y="11.5" transform="rotate(90 76.7 11.5)">(L1-X4)</text>
<text x="104.9" y="11.5" transform="rotate(90 104.9 11.5)">(L1-X3)</text>
<text x="117" y="11.5" transform="rotate(90 117 11.5)">(L1-X2)</text>
<text x="124.2" y="11.5" transform="rotate(90 124.2 11.5)">(L1-X1)</text>
<text x="19" y="12.6" transform="rotate(90 19 12.6)">(L4-BUS)</text>
<text x="40.6" y="16.2" transform="rotate(90 40.6 16.2)">N3</text>
<text x="45.4" y="14.1" transform="rotate(90 45.4 14.1)">+12</text>
<text x="32.2" y="19.9" transform="rotate(90 32.2 19.9)">VT1</text>
<text x="76.7" y="22.4" transform="rotate(90 76.7 22.4)">30V</text>
<text x="104.9" y="22.5" transform="rotate(90 104.9 22.5)">300V</text>
<text x="117" y="22.1" transform="rotate(90 117 22.1)">1000V</text>
<text x="124.2" y="22.1" transform="rotate(90 124.2 22.1)">3000V</text>
<text x="18.4" y="26.5" transform="rotate(90 18.4 26.5)">11</text>
<text x="23.2" y="27.1" transform="rotate(90 23.2 27.1)">R17</text>
<text x="38.8" y="27" transform="rotate(90 38.8 27)">VD7</text>
<text x="32.2" y="35.6" transform="rotate(90 32.2 35.6)">VT2</text>
<text x="40.6" y="31.8" transform="rotate(90 40.6 31.8)">N8</text>
<text x="118.8" y="33.7" transform="rotate(90 118.8 33.7)">C1</text>
<text x="124.8" y="33.7" transform="rotate(90 124.8 33.7)">R2</text>
<text x="118.2" y="40.9" transform="rotate(90 118.2 40.9)">R6</text>
<text x="124.8" y="40.9" transform="rotate(90 124.8 40.9)">R3</text>
<text x="18.4" y="42.2" transform="rotate(90 18.4 42.2)">13</text>
<text x="23.2" y="42.8" transform="rotate(90 23.2 42.8)">R18</text>
<text x="38.8" y="42.7" transform="rotate(90 38.8 42.7)">VD8</text>
<text x="40.6" y="46.9" transform="rotate(90 40.6 46.9)">N4</text>
<text x="64.1" y="43.4" transform="rotate(90 64.1 43.4)">C-</text>
<text x="96.5" y="43.2" transform="rotate(90 96.5 43.2)">C+</text>
<text x="32.2" y="50.6" transform="rotate(90 32.2 50.6)">VT3</text>
<text x="77.3" y="52.3" transform="rotate(90 77.3 52.3)">VD2</text>
<text x="91.7" y="52.3" transform="rotate(90 91.7 52.3)">VD1</text>
<text x="118.2" y="48" transform="rotate(90 118.2 48)">R7</text>
<text x="124.8" y="48" transform="rotate(90 124.8 48)">R4</text>
<text x="18.4" y="57.2" transform="rotate(90 18.4 57.2)">12</text>
<text x="23.2" y="57.8" transform="rotate(90 23.2 57.8)">R19</text>
<text x="38.8" y="57.7" transform="rotate(90 38.8 57.7)">VD9</text>
<text x="83.3" y="57.7" transform="rotate(90 83.3 57.7)">R9</text>
<text x="112.2" y="56.5" transform="rotate(90 112.2 56.5)">R8</text>
<text x="124.8" y="55.3" transform="rotate(90 124.8 55.3)">R5</text>
<text x="32.2" y="65.7" transform="rotate(90 32.2 65.7)">VT4</text>
<text x="40.6" y="61.9" transform="rotate(90 40.6 61.9)">N9</text>
<text x="70.1" y="60.7" transform="rotate(90 70.1 60.7)">N5</text>
<text x="100.8" y="60.7" transform="rotate(90 100.8 60.7)">N4</text>
<text x="117.6" y="60.7" transform="rotate(90 117.6 60.7)">N3</text>
<text x="64.6" y="68.2" transform="rotate(90 64.6 68.2)">+12</text>
<text x="77.9" y="67.9" transform="rotate(90 77.9 67.9)">K3</text>
<text x="88.1" y="66.2" transform="rotate(90 88.1 66.2)">R10</text>
<text x="108.5" y="67.9" transform="rotate(90 108.5 67.9)">K2</text>
<text x="125.4" y="67.9" transform="rotate(90 125.4 67.9)">K1</text>
<text x="18.4" y="72.3" transform="rotate(90 18.4 72.3)">14</text>
<text x="23.2" y="72.9" transform="rotate(90 23.2 72.9)">R20</text>
<text x="38.8" y="72.3" transform="rotate(90 38.8 72.3)">VD10</text>
<text x="40.6" y="76.9" transform="rotate(90 40.6 76.9)">N5</text>
<text x="32.2" y="80.7" transform="rotate(90 32.2 80.7)">VT5</text>
<text x="90.5" y="82.6" transform="rotate(90 90.5 82.6)">+12</text>
<text x="18.4" y="87.8" transform="rotate(90 18.4 87.8)">2</text>
<text x="23.2" y="87.9" transform="rotate(90 23.2 87.9)">R21</text>
<text x="38.8" y="87.3" transform="rotate(90 38.8 87.3)">VD11</text>
<text x="70.1" y="87.8" transform="rotate(90 70.1 87.8)">K6</text>
<text x="103.8" y="88.4" transform="rotate(90 103.8 88.4)">K5</text>
<text x="120.6" y="88.4" transform="rotate(90 120.6 88.4)">K4</text>
<text x="32.2" y="95.7" transform="rotate(90 32.2 95.7)">VT6</text>
<text x="40.6" y="91.5" transform="rotate(90 40.6 91.5)">N10</text>
<text x="62.3" y="95.1" transform="rotate(90 62.3 95.1)">N10</text>
<text x="95.9" y="95" transform="rotate(90 95.9 95)">N9</text>
<text x="112.8" y="95" transform="rotate(90 112.8 95)">N8</text>
<text x="103.2" y="99.8" transform="rotate(90 103.2 99.8)">VD6</text>
<text x="108" y="99.8" transform="rotate(90 108 99.8)">VD5</text>
<text x="120" y="99.8" transform="rotate(90 120 99.8)">VD4</text>
<text x="124.8" y="99.8" transform="rotate(90 124.8 99.8)">VD3</text>
<text x="18.4" y="102.8" transform="rotate(90 18.4 102.8)">5</text>
<text x="23.2" y="102.9" transform="rotate(90 23.2 102.9)">R22</text>
<text x="38.8" y="102.4" transform="rotate(90 38.8 102.4)">VD12</text>
<text x="32.2" y="113.2" transform="rotate(90 32.2 113.2)">VT7</text>
<text x="40.6" y="109.2" transform="rotate(90 40.6 109.2)">iN7</text>
<text x="38.8" y="119.2" transform="rotate(90 38.8 119.2)">VD13</text>
<text x="18.4" y="120.1" transform="rotate(90 18.4 120.1)">i4</text>
<text x="23.2" y="120.4" transform="rotate(90 23.2 120.4)">R23</text>
<text x="40.6" y="123.8" transform="rotate(90 40.6 123.8)">iN12</text>
<text x="32.2" y="128.2" transform="rotate(90 32.2 128.2)">VT8</text>
<text x="18.4" y="135.1" transform="rotate(90 18.4 135.1)">i7</text>
<text x="23.2" y="135.4" transform="rotate(90 23.2 135.4)">R24</text>
<text x="38.8" y="134.2" transform="rotate(90 38.8 134.2)">VD14</text>
<text x="61.6" y="135.8" transform="rotate(90 61.6 135.8)">iN16</text>
<text x="68.9" y="137.2" transform="rotate(90 68.9 137.2)">R14</text>
<text x="80.3" y="135.8" transform="rotate(90 80.3 135.8)">iN15</text>
<text x="87.5" y="137.2" transform="rotate(90 87.5 137.2)">R13</text>
<text x="97.7" y="135.8" transform="rotate(90 97.7 135.8)">iN12</text>
<text x="104.9" y="137.2" transform="rotate(90 104.9 137.2)">R12</text>
<text x="115.2" y="136.3" transform="rotate(90 115.2 136.3)">iN7</text>
<text x="122.4" y="137.2" transform="rotate(90 122.4 137.2)">R11</text>
<text x="32.2" y="142.6" transform="rotate(90 32.2 142.6)">VT9</text>
<text x="40.6" y="138.9" transform="rotate(90 40.6 138.9)">N7</text>
<text x="18.4" y="149.7" transform="rotate(90 18.4 149.7)">4</text>
<text x="23.2" y="149.8" transform="rotate(90 23.2 149.8)">R25</text>
<text x="38.8" y="149.3" transform="rotate(90 38.8 149.3)">VD15</text>
<text x="69.5" y="145.1" transform="rotate(90 69.5 145.1)">K10</text>
<text x="88.1" y="145.5" transform="rotate(90 88.1 145.5)">K9</text>
<text x="105.5" y="145.5" transform="rotate(90 105.5 145.5)">K8</text>
<text x="123" y="145.5" transform="rotate(90 123 145.5)">K7</text>
<text x="40.6" y="153.4" transform="rotate(90 40.6 153.4)">N12</text>
<text x="32.2" y="157.2" transform="rotate(90 32.2 157.2)">VT10</text>
<text x="64.6" y="159.4" transform="rotate(90 64.6 159.4)">N16</text>
<text x="83.3" y="159.4" transform="rotate(90 83.3 159.4)">N15</text>
<text x="100.8" y="159.4" transform="rotate(90 100.8 159.4)">N12</text>
<text x="118.2" y="159.9" transform="rotate(90 118.2 159.9)">N7</text>
<text x="18.4" y="164.7" transform="rotate(90 18.4 164.7)">7</text>
<text x="23.2" y="164.8" transform="rotate(90 23.2 164.8)">R26</text>
<text x="38.8" y="164.3" transform="rotate(90 38.8 164.3)">VD16</text>
<text x="71.1" y="162.2" transform="rotate(90 71.1 162.2)">+</text>
<text x="73.1" y="162.9" transform="rotate(90 73.1 162.9)">C5</text>
<text x="86.5" y="164.8" transform="rotate(90 86.5 164.8)">+</text>
<text x="91.7" y="162.9" transform="rotate(90 91.7 162.9)">C4</text>
<text x="109.2" y="162.9" transform="rotate(90 109.2 162.9)">C3</text>
<text x="126.6" y="162.9" transform="rotate(90 126.6 162.9)">C2</text>
<text x="32.2" y="172.8" transform="rotate(90 32.2 172.8)">VT11</text>
<text x="40.6" y="169.1" transform="rotate(90 40.6 169.1)">N15</text>
<text x="18.4" y="179.9" transform="rotate(90 18.4 179.9)">15</text>
<text x="38.8" y="179.3" transform="rotate(90 38.8 179.3)">VD17</text>
<text x="71.9" y="179.3" transform="rotate(90 71.9 179.3)">K14</text>
<text x="90.5" y="179.3" transform="rotate(90 90.5 179.3)">K13</text>
<text x="108" y="179.3" transform="rotate(90 108 179.3)">K12</text>
<text x="125.4" y="179.3" transform="rotate(90 125.4 179.3)">K11</text>
<text x="23.2" y="180.5" transform="rotate(90 23.2 180.5)">R27</text>
<text x="40.6" y="184.1" transform="rotate(90 40.6 184.1)">N16</text>
<text x="32.2" y="187.8" transform="rotate(90 32.2 187.8)">VT12</text>
<text x="96.5" y="190.7" transform="rotate(90 96.5 190.7)">R15</text>
<text x="18.4" y="194.9" transform="rotate(90 18.4 194.9)">16</text>
<text x="23.2" y="195.5" transform="rotate(90 23.2 195.5)">R28</text>
<text x="38.8" y="194.4" transform="rotate(90 38.8 194.4)">VD18</text>
<text x="59.9" y="193.8" transform="rotate(90 59.9 193.8)">+12</text>
<text x="114.6" y="202.1" transform="rotate(90 114.6 202.1)">R16</text>
<text x="18.4" y="208" transform="rotate(90 18.4 208)">i15</text>
<text x="40.6" y="205" transform="rotate(90 40.6 205)">iN15</text>
<text x="133.2" y="208.6" transform="rotate(90 133.2 208.6)">6</text>
<text x="18.4" y="215.8" transform="rotate(90 18.4 215.8)">i16</text>
<text x="40.6" y="212.8" transform="rotate(90 40.6 212.8)">iN16</text>
<text x="133.2" y="214.1" transform="rotate(90 133.2 214.1)">X6</text>
<text x="32.2" y="221.5" transform="rotate(90 32.2 221.5)">VT13</text>
<text x="131.4" y="218.9" transform="rotate(90 131.4 218.9)">7</text>
<text x="122.4" y="226.8" transform="rotate(90 122.4 226.8)">+5</text>
<text x="18.4" y="229.1" transform="rotate(90 18.4 229.1)">3</text>
<text x="23.2" y="229.2" transform="rotate(90 23.2 229.2)">R29</text>
<text x="38.8" y="228.6" transform="rotate(90 38.8 228.6)">VD19</text>
<text x="124.8" y="232.9" transform="rotate(90 124.8 232.9)">+12</text>
<text x="32.2" y="236.6" transform="rotate(90 32.2 236.6)">VT14</text>
<text x="80.3" y="235.5" transform="rotate(90 80.3 235.5)">N11</text>
<text x="83.9" y="236.4" transform="rotate(90 83.9 236.4)">N6</text>
<text x="116.4" y="237.5" transform="rotate(90 116.4 237.5)">5</text>
<text x="118.2" y="235.8" transform="rotate(90 118.2 235.8)">C6...C10</text>
<text x="120" y="237.5" transform="rotate(90 120 237.5)">5</text>
<text x="131.4" y="237" transform="rotate(90 131.4 237)">C11</text>
<text x=".6" y="244" transform="rotate(90 .6 244)">Копировал</text>
<text x="18.4" y="244.1" transform="rotate(90 18.4 244.1)">6</text>
<text x="23.2" y="244.2" transform="rotate(90 23.2 244.2)">R30</text>
<text x="38.8" y="244.3" transform="rotate(90 38.8 244.3)">VD20</text>
<text x="117.6" y="250.1" transform="rotate(90 117.6 250.1)">4</text>
<text x="120" y="250.1" transform="rotate(90 120 250.1)">3</text>
<text x="122.4" y="250.1" transform="rotate(90 122.4 250.1)">2</text>
<text x="124.8" y="250.1" transform="rotate(90 124.8 250.1)">1</text>
<text x="58" y="254.6" transform="rotate(90 58 254.6)">Q11</text>
<text x="61.6" y="254.6" transform="rotate(90 61.6 254.6)">Q10</text>
<text x="65.3" y="255" transform="rotate(90 65.3 255)">Q9</text>
<text x="68.9" y="254.1" transform="rotate(90 68.9 254.1)">+/-50</text>
<text x="75.5" y="255" transform="rotate(90 75.5 255)">+12</text>
<text x="117.6" y="255.1" transform="rotate(90 117.6 255.1)">GNDI</text>
<text x="120" y="255.1" transform="rotate(90 120 255.1)">GNDI</text>
<text x="122.4" y="255.4" transform="rotate(90 122.4 255.4)">+5BI</text>
<text x="124.8" y="254.6" transform="rotate(90 124.8 254.6)">+12BR</text>
<text x="129.6" y="255.2" transform="rotate(90 129.6 255.2)">Цепь</text>
<text x="52.6" y="259.7" transform="rotate(90 52.6 259.7)">6</text>
<text x="56.3" y="259.7" transform="rotate(90 56.3 259.7)">3</text>
<text x="90.8" y="261.9" transform="rotate(90 90.8 261.9)">XP2</text>
<text x="133.2" y="258" transform="rotate(90 133.2 258)">XP1</text>
<text x="137.4" y="262.1" transform="rotate(90 137.4 262.1)">A3.2</text>
<text x="51.4" y="264.7" transform="rotate(90 51.4 264.7)">10</text>
<text x="52.6" y="268.3" transform="rotate(90 52.6 268.3)">15</text>
<text x="55" y="265.1" transform="rotate(90 55 265.1)">9</text>
<text x="56.3" y="268.3" transform="rotate(90 56.3 268.3)">14</text>
<text x="58" y="265.1" transform="rotate(90 58 265.1)">8</text>
<text x="59.3" y="268.3" transform="rotate(90 59.3 268.3)">13</text>
<text x="61.6" y="265.1" transform="rotate(90 61.6 265.1)">7</text>
<text x="62.9" y="268.3" transform="rotate(90 62.9 268.3)">12</text>
<text x="65.3" y="265.1" transform="rotate(90 65.3 265.1)">6</text>
<text x="66.5" y="268.3" transform="rotate(90 66.5 268.3)">11</text>
<text x="68.9" y="265.1" transform="rotate(90 68.9 265.1)">5</text>
<text x="70.1" y="268.3" transform="rotate(90 70.1 268.3)">10</text>
<text x="72.5" y="265.1" transform="rotate(90 72.5 265.1)">4</text>
<text x="73.7" y="268.8" transform="rotate(90 73.7 268.8)">9</text>
<text x="75.5" y="265.1" transform="rotate(90 75.5 265.1)">3</text>
<text x="76.7" y="268.8" transform="rotate(90 76.7 268.8)">8</text>
<text x="79.1" y="265.1" transform="rotate(90 79.1 265.1)">2</text>
<text x="80.3" y="268.8" transform="rotate(90 80.3 268.8)">7</text>
<text x="82.7" y="265.1" transform="rotate(90 82.7 265.1)">1</text>
<text x="83.9" y="268.8" transform="rotate(90 83.9 268.8)">6</text>
<text x="90.8" y="266.7" transform="rotate(90 90.8 266.7)">XS2</text>
<text x=".6" y="277.6" transform="rotate(90 .6 277.6)">Формат А4х3</text>
<text x="51.4" y="278.5" transform="rotate(90 51.4 278.5)">-U</text>
<text x="55" y="278.3" transform="rotate(90 55 278.3)">+U</text>
<text x="58" y="277.9" transform="rotate(90 58 277.9)">Q11</text>
<text x="61.6" y="277.9" transform="rotate(90 61.6 277.9)">Q10</text>
<text x="65.3" y="277.7" transform="rotate(90 65.3 277.7)">Q9</text>
<text x="68.9" y="278.1" transform="rotate(90 68.9 278.1)">+/-50</text>
<text x="75.5" y="277.4" transform="rotate(90 75.5 277.4)">+12</text>
<text x="79.1" y="277.6" transform="rotate(90 79.1 277.6)">N11</text>
<text x="82.7" y="278.5" transform="rotate(90 82.7 278.5)">N6</text>
<text x="97.7" y="279.5" transform="rotate(90 97.7 279.5)">A4.2</text>
</g>
</svg>
